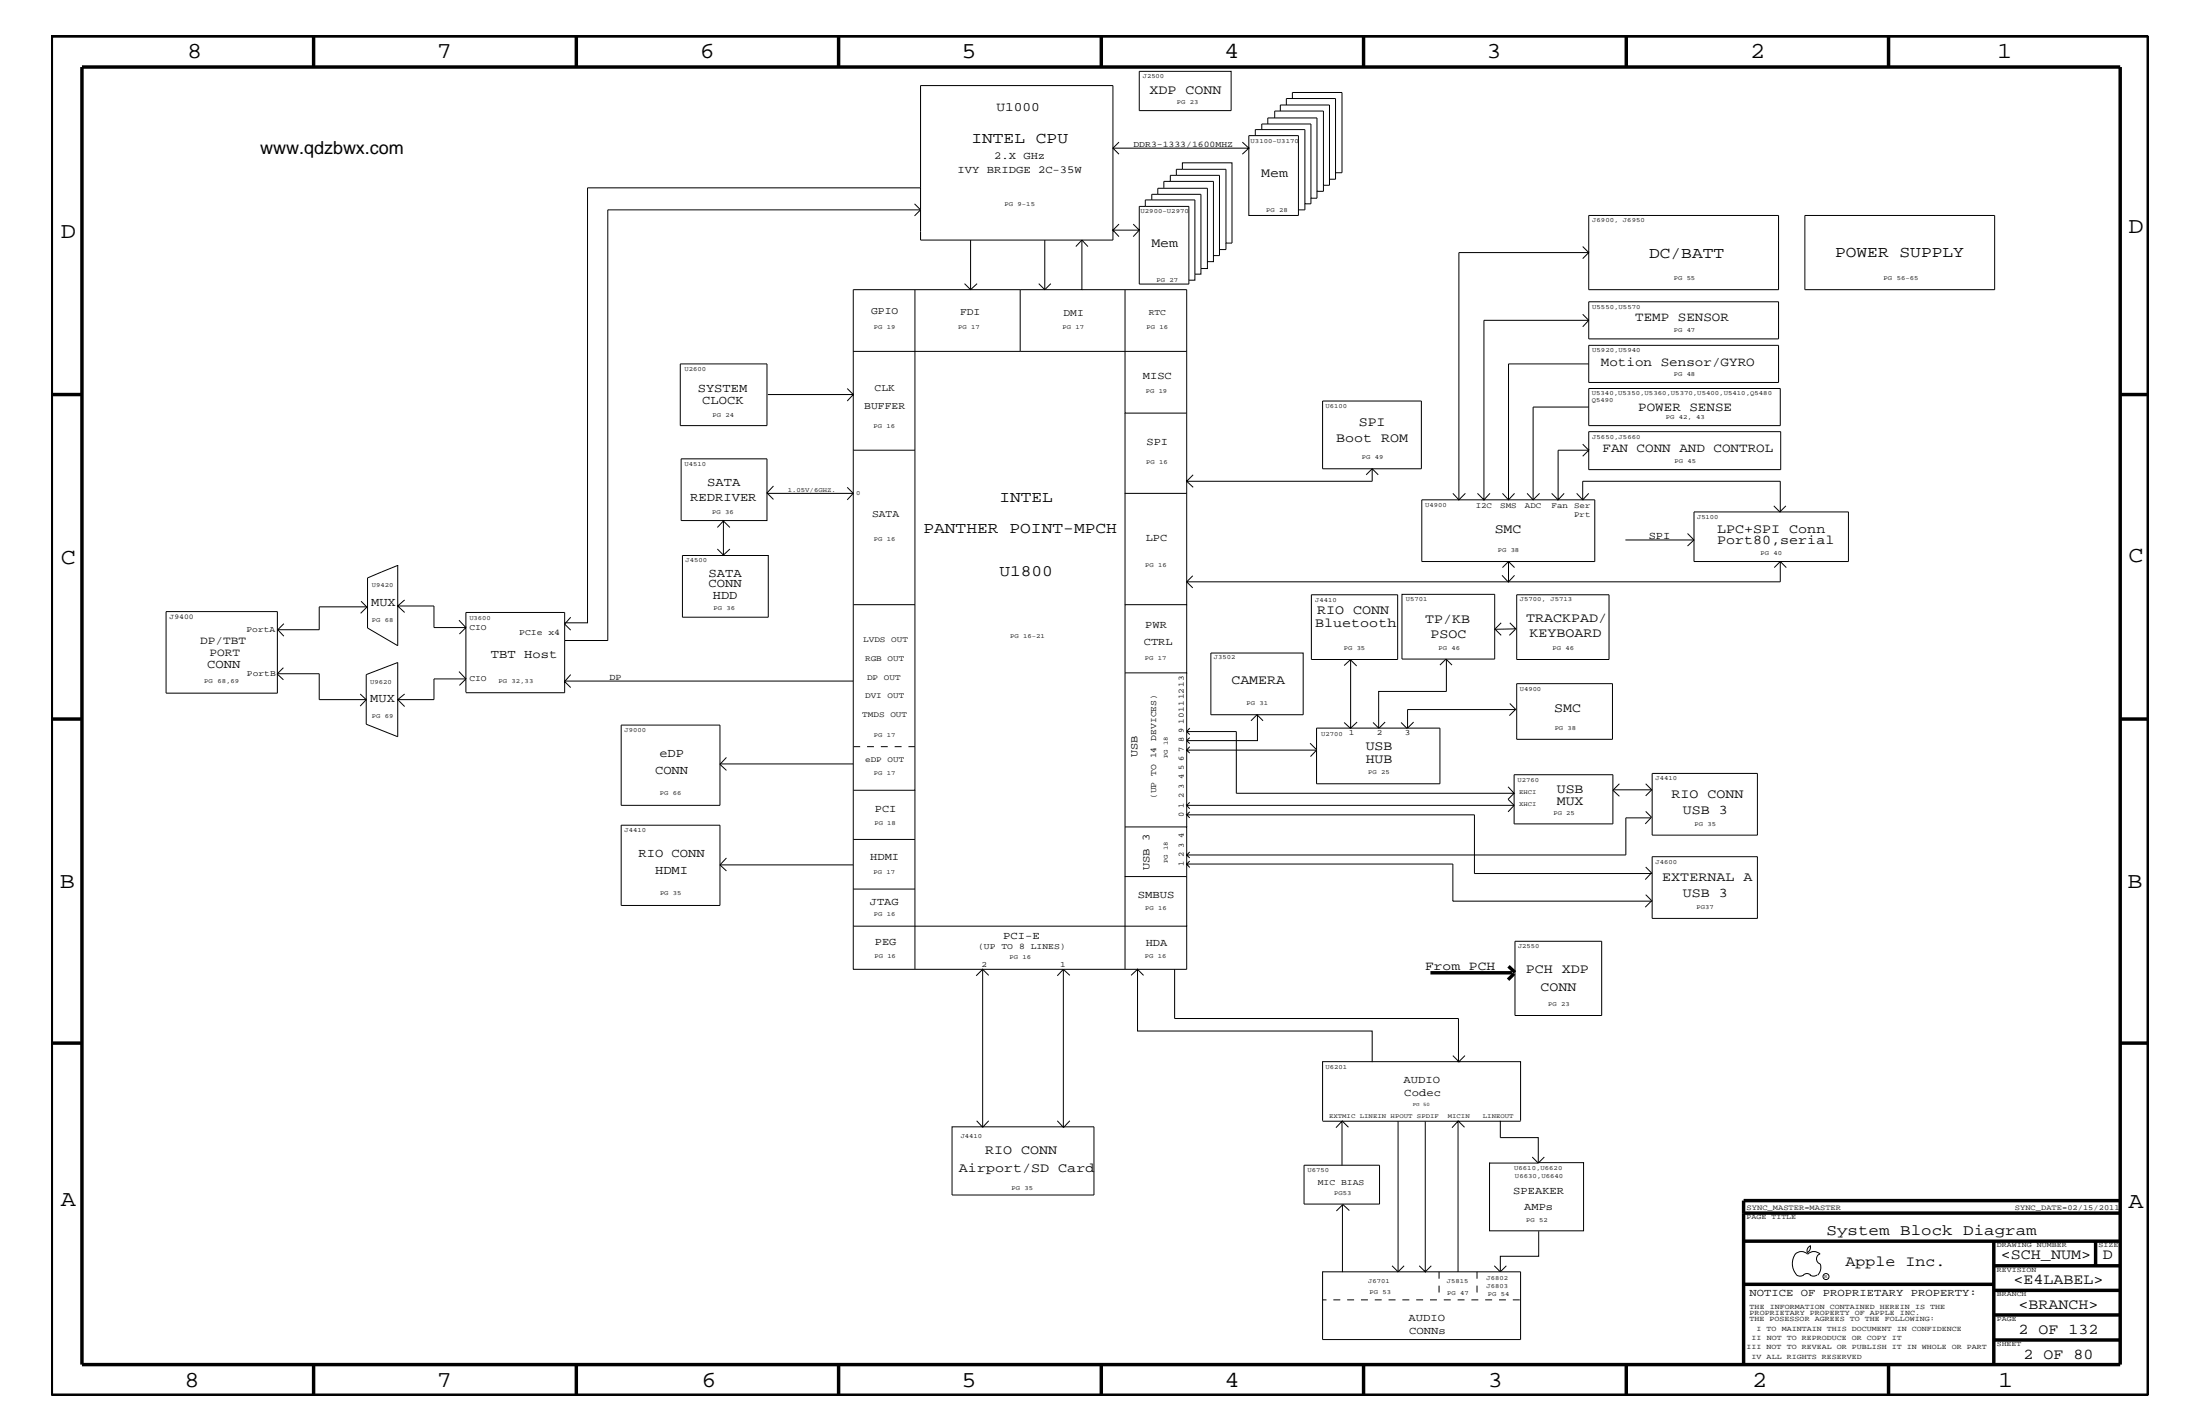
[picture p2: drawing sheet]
<svg xmlns="http://www.w3.org/2000/svg" width="432mm" height="279mm" viewBox="0 0 432 279" stroke-linecap="round" stroke-linejoin="round" font-family="sans-serif">
<g fill="none" stroke="#000" stroke-width=".68" stroke-linecap="butt">
<path d="M10.1 7.1h411.5v266.7h-411.5zM16.1 13.2h400v254.5h-400zM61.6 7.1v6.1M113.1 7.1v6.1M164.6 7.1v6.1M216.2 7.1v6.1M267.6 7.1v6.1M319.2 7.1v6.1M370.7 7.1v6.1M10.1 77.4h6M416.1 77.4h5.5M10.1 141.1h6"/>
<path d="M416.1 141.1h5.5M280.8 190.9h16M296.1 189.6l1.2 1.2M297.2 191l-1.2 1.2M10.1 204.7h6M416.1 204.7h5.5M342.2 238h73.9M416.1 235.6h-73.9v32.1M342.2 243.5h73.9M342.2 252h49.1M391.3 248.4h24.8M391.3 243.5v24.2"/>
<path d="M391.3 258h24.8M391.3 253.2h24.8M411.3 243.5v4.9M61.6 267.7v6.1M113.1 267.7v6.1M164.6 267.7v6.1M216.2 268v5.8M267.6 267.7v6.1M319.2 267.7v6.1M370.7 267.7v6.1M391.3 262.9h24.8"/>
</g>
<g fill="none" stroke="#000" stroke-width=".2">
<path d="M223.6 14h18v7.7h-18zM253.7 19.3v-1.2h9.7v15.8h-1.3M179.5 40l1.2 1.2M218.4 29.1v16.1M219.6 27.9l-1.2 1.2 1.2 1.2M226.1 39.2v-1.1h9.6v14.6M227.2 38.1v-1.2h9.8v15.8h-1.3M228.4 36.9v-1.3h1.3v-1.2h9.7v14.6h1.2v-1.3M229.7 35.6h8.5v14.6h1.2v-1.2M232.1 33.2v-1.3h9.7v15.8h-1.2v-14.5h-9.7v1.2M243.8 30.3l1.3-1.2h-26.7v-12.3h-37.7v20.1M243.8 27.9l1.3 1.2v-2.5h9.7v15.7h-9.7v-13.2"/>
<path d="M246.4 26.6v-1.2h9.7v14.6h1.2v-1.1M247.7 25.4v-1.1h9.6v14.6h1.2v-1.4M248.8 24.3v-1.2h9.7v14.4h1.3v-1.1M251.3 21.8v-1.2h9.6v15.8h-1.1v-14.6h-9.6v1.3M252.5 20.6v-1.3h9.6v15.9h-1.2M256.1 40v1.2h-1.3M179.6 56.8v98.3h-12.1M179.6 56.8h-12.1v20.6M180.7 41.2v-4.3h-65.4v85.3h-4.5M180.7 41.2v5.9h37.7v-1.9l1.2 1.2M180.7 41.2h-61.4v84.5h-8.5M180.7 41.2l-1.2 1.2"/>
<path d="M189.3 55.7l1.2 1.1M190.5 56.8h9.7M190.5 47.1v9.7M191.8 55.7l-1.3 1.1h-10.9M200.2 56.8v12.1M203.9 55.7l1.2 1.1M205.1 47.1v9.7M206.2 55.7l-1.1 1.1h-4.9M212.3 47.1v9.7h-7.2M212.3 56.8h20.6v24.3M212.3 47.1l1.2 1.3M212.3 47.1l-1.1 1.3"/>
<path d="M219.6 44l-1.2 1.2h5.2M220.8 56.8v24.3h12.1M222.4 44l1.2 1.2v-4.7h9.7v15.2h-9.7v-10.5M223.6 45.2l-1.2 1.2M224.8 40.5v-1.3h9.7v14.6M234.5 53.8v1.2h-1.2M235.7 52.7v1.1h-1.2M238.2 50.2v1.1h-1.2M310.6 48.4l1.2 1.2M311.8 49.6v-7.3h37.3v14.5h-37.3v-7.2l-1.2 1.1M311.8 49.6h-25.5v48.5h5M354.2 42.3h37.3v14.5h-37.3z"/>
<path d="M133.5 71.4h17v12.1h-17zM150.7 77.4h16.8M166.3 78.7l1.2-1.3v10.9M166.3 76.2l1.2 1.2M167.5 68.9h65.4M259.6 78.7h19.4v13.3h-19.4zM310.6 61.7l1.2 1.2M311.8 62.9v3.6h37.3v-7.3h-37.3v3.7l-1.2 1.2M311.8 79.9h-10.9v18.2h-4.8M311.8 62.9h-20.5v35.2l-1.3-1.3M311.8 67.8h37.3v7.2h-37.3zM311.8 76.2h37.6v7.3h-37.6z"/>
<path d="M311.8 71.4h-15.7v26.7M133.7 90h16.8v12.1h-16.8zM150.6 96.7l-.1 .1h17M151.8 95.4l-1.3 1.3 1.3 1.3M166.3 95.6l1.2 1.2v21.8M167.5 88.3v8.5M167.5 96.8l-1.2 1.3M167.5 88.3h12.1M167.6 96.7l-.1 .1M220.8 81.1v15.7h12.1M220.8 96.8v21.8M232.9 81.1v13.3l1.3-1.2"/>
<path d="M232.9 94.4v19.8M232.9 94.4l1.3 1.2M268.1 93.2l1.2-1.2 1.2 1.2M269.3 92v2.4h-36.4M285.2 96.8l1.1 1.3 1.3-1.3M286.3 98.1h-7.2v12.1h17M292.4 96.8l-1.1 1.3h4.8M294.9 96.8l1.2 1.3 1.2-1.3M299.7 96.8l1.2 1.3M300.9 98.1h4.9M302.2 96.8l-1.3 1.3M304.5 96.8l1.3 1.3"/>
<path d="M305.8 98.1h4.8v-3.7h38.8v6h-16.9v9.8h16.9l-1.2 1.2M309.5 96.8l1.1 1.3M310.6 98.1h2.4v12.1h-16.9l1.2 1.2M310.6 87.2l1.2 1.1M311.8 88.3v-3.6h37.7v7.4h-37.7v-3.8l-1.2 1.2M311.8 88.3h-6v9.8l1.2-1.3M311.8 96.8l-1.2 1.3M348.1 99.3l1.2 1.1 1.2-1.1M70.9 118l1.2 1.2M72 119.1h-9.3v4.5h-8.2l1.2 1.2M72.1 119.1l-1.3 1.2M78.1 110.9l-6 2.5v9.8l6 3.5v-7.8l1.3 1.3"/>
<path d="M78.1 110.9v8l1.3-1.2M78.1 118.9h7.1v4.2h6.2M133.9 109h16.9v12.1h-16.9zM140.8 107.7l1.2 1.2 1.3-1.2M142 102.2l-1.2 1.3M143.3 103.5l-1.3-1.3v6.7M167.5 118.6v71.6M167.5 118.6h12.1M232.9 114.2v4.4h-12.1v13.4M232.9 118.6v13.4h-12.1M234.1 113l-1.2 1.2 1.2 1.1M257.4 116.7h16.9v12.7h-16.9z"/>
<path d="M275.2 116.6h18.2v12.7h-18.2zM294.8 112.9l1.2 1.3M296.1 110.2v4l1.2-1.3M296.1 110.2l-1.2 1.2M297.7 116.7h18.1v12.7h-18.1zM319 105.9h13.3M331.2 104.7l1.3 1.2-1.3 1.2M349.4 100.4h13.4v9.8h-13.4l1.2 1.2M349.4 110.2v4h-116.5M54.4 132.2l1.2 1.2M55.6 131l-1.2 1.2v3.8h-21.8v-16h21.8v12.2h8.3v5.1h9.2l-1.2 1.2M55.7 122.4l-1.2 1.2"/>
<path d="M70.7 136.2l1.3 1.2M79.4 136.2l-1.3 1.1 1.3 1.3M90.1 131.8l1.3 1.4M90.1 121.7l1.3 1.4M90.2 134.5l1.2-1.3v2.6M90.2 124.4l1.2-1.3v10.1M91.4 133.2h-6.2v4.1h-7.1v7.3l-6.2-2.5v-9.7l6.2-2.4v7.3M91.4 123.1v-2.9h19.4v13.5l1.2-1.3M110.7 133.6h56.8M112 134.9l-1.2-1.2v2.2h-19.4M112 121.1l-1.2 1.4 1.2 1.1M220.8 132v40"/>
<path d="M232.9 132v13.3l.6 .6M263.8 130.6l1.3-1.2v13.5h-6.7v10.9h24.2v-10.9h-6.3M265 129.4l1.3 1.3M282.6 130.5l1.2-1.2 1.2 1.2M283.9 129.3v6.4h-13.3v7.2h5.7M293.5 123.5l1.1 1.2M294.6 122.2l-1.1 1.2M296.3 122.2l1.2 1.2-4.2 .1M296.3 138l1.2 1.2h-21.2v3.7M297.4 139.2l-1.2 1.2M297.4 123.5l-1.2 1.2M297.7 134.1h18.8v11h-18.8z"/>
<path d="M121.9 142.3h19.4v15.7h-19.4zM141.3 149.9h26.2M142.6 148.6l-1.3 1.4 1.3 1.2M179.6 155.1v35.1M232.9 147.2h25.5l-1.2 1.2M233 143.5h9.7v12.1h54.5l-1.2-1.2M233.5 142.9l-.6 .6 .6 .6M233.5 159.3l-.6 .6v2.3M233.5 157.4l-.6 .6v1.9M233.5 147.8l-.6-.6v10.8M233.5 144.7l-.6 .6v1.9M233.5 146.5l-.6 .7"/>
<path d="M245.5 141.4l1.2-1.2 1.2 1.2M246.8 140.2h-9.1v-12.1h18.1v12.1h-9v5.1h-13.8M257.1 145.8l1.2 1.2M263.8 141.8l1.3 1.1M266.4 141.7l-1.3 1.2h5.5l-1.1-1.1M271.9 141.7l-1.2 1.2M275 141.8l1.2 1.1M277.5 141.7l-1.2 1.2M297.2 155.6v2.4l-1.2 1.3M297.2 158h-64.3l.6 .7M316.6 155l1.2 1.2M316.6 155v-3h-19.4v3.6l-1.2 1.2 1.2 1.2"/>
<path d="M316.6 155h7.7M317.8 153.8l-1.2 1.3v6.6h-19.4v-3.7M323 153.8l1.2 1.2-1.2 1.2M323 159.2l1.2 1.2M324.3 151.8h20.6v12.1h-20.6zM121.9 161.9h19.4v15.8h-19.4zM141.3 169.7h26.2M141.3 169.7l1.3 1.2M142.6 168.3l-1.3 1.4M167.5 164.7h12.1M167.5 174.4h12.1M220.8 162.2h12.1v5.6"/>
<path d="M232.9 172h-12.1v18.2M232.9 172v9.7M232.9 169.5h52.3v7.3M233.5 170.2l-.6-.7v2.5M233.5 168.3l-.6-.5v1.7M233.5 160.5l-.6-.6h56.5v11.5h34.9M233.5 168.9l-.6 .6M233.5 167.2l-.6 .6M285.2 176.8h39.1v3.4h20.6v-12.1h-20.6v8.7M285.2 176.7v.1M323 170.1l1.2 1.2M323 175.5l1.2 1.2"/>
<path d="M324 160.5h-4.9v7.3h-86.2M324.1 176.8l-1.2 1.2M324.1 171.3l-1.2 1.3M324.1 160.4l-1.2 1.3M167.5 181.7h65.4v8.5h-65.4M167.6 190.1l-.1 .1M193 190.1l-.1 31.1M194.1 191.4l-1.2-1.2-1.3 1.3M208.7 190.2v31M208.7 190.2l-1.2 1.3M208.7 190.2l1.3 1.2M223.3 190.2l-1.3 1.2"/>
<path d="M224.5 191.4l-1.2-1.2v12.1h46v6.1M230.5 190.2v9.6h55.8v8.6M297.3 184.7h17.1v14.5h-17.1zM191.7 219.9l1.2 1.3M194.1 219.9l-1.2 1.3M207.5 219.9l1.2 1.3 1.3-1.3M259.6 220h3.9l1.2 1.2M263.5 220h22.8M274.4 220v29.5h5.3M279.7 220v29.5l-1.1-1.1M285.2 207.1l1.1 1.2h-26.7v11.6M287.5 207.1l-1.2 1.2h12.2v11.6"/>
<path d="M294.5 220h-8.2l1.1 1.2M298.5 220h-4v3.2h7.4v4.9h8.9v13.4h-18.4v-13.3h9.5M186.9 221.1h27.8v13.4h-27.8zM255.9 228.6h14.9v7.6h-14.9zM262.2 221.3l1.2-1.3v8.6M263.5 236.4v13.1h10.9M263.5 236.4l-1.2 1.2M263.5 236.3v.1M263.6 236.3l1.2 1.2M285 221.3l1.2-1.3v29.5M292.4 228.1v.1M300.7 227l1.2 1.2"/>
<path d="M303.1 227l-1.2 1.2M259.6 249.5v13.3h38.9v-13.3h-18.8M259.6 249.5h3.9M259.7 249.5h-.1M273.2 248.4l1.2 1.1M275.6 248.4l-1.2 1.1M280.9 248.4l-1.2 1.1M293.3 248.4l1.2 1.1M295.7 248.4l-1.2 1.1M302 241.6v4.9h-7.5v3M352.3 246.1a1.69 1.69 0 0 1 2.5 0M352.4 246a3.3 3.3 0 0 0 .2 4.1"/>
<path d="M352.6 250.2l.7 .2 .7-.2M354 250.2l.7-.3 .7 .3M354.8 246.1a1.69 1.69 0 0 1 2.4 0M355.2 250.2l.7 .2 .7-.2M355.3 244.4v.3a1.18 1.18 0 0 1-.6 1.1M355.4 244.4a.99 .99 0 0 0-.6 1.4M357.2 246a1.04 1.04 0 0 0-.7 1 1.04 1.04 0 0 0 .7 1M357.3 248l.1 .7a2.11 2.11 0 0 1-.6 1.5"/>
<circle cx="358.4" cy="250.5" r=".59"/>
</g>
<path d="M167.5 146.5h12.1M282.4 249.5v5.3M289.9 249.5v5.3M298.3 255h-38.7" fill="none" stroke="#000" stroke-width=".2" stroke-dasharray="1.4 1.4" stroke-linecap="butt"/>
<g font-size="4.5">
<text x="36.7" y="11.5">8</text>
<text x="85.8" y="11.5">7</text>
<text x="137.3" y="11.5">6</text>
<text x="188.7" y="11.5">5</text>
<text x="240.3" y="11.5">4</text>
<text x="291.8" y="11.5">3</text>
<text x="343.5" y="11.5">2</text>
<text x="392" y="11.5">1</text>
<text x="11.9" y="46.8">D</text>
<text x="417.7" y="45.7">D</text>
<text x="11.9" y="110.6">C</text>
<text x="417.7" y="110.3">C</text>
<text x="11.8" y="174.3">B</text>
<text x="417.6" y="174.2">B</text>
<text x="11.9" y="236.7">A</text>
<text x="417.7" y="237.1">A</text>
<text x="36.2" y="272.1">8</text>
<text x="85.8" y="272.1">7</text>
<text x="137.7" y="272.1">6</text>
<text x="188.7" y="272.1">5</text>
<text x="240.4" y="272.1">4</text>
<text x="292" y="272.1">3</text>
<text x="343.9" y="272.1">2</text>
<text x="392.2" y="272.1">1</text>
</g>
<text font-size="3.5" x="51.1" y="30.3">www.qdzbwx.com</text>
<g font-size="3.1">
<text x="190.7" y="28">INTEL CPU</text>
<text x="323.7" y="50.7">DC/BATT</text>
<text x="360.2" y="50.4">POWER SUPPLY</text>
<text x="196.2" y="98.4">INTEL</text>
<text x="181.2" y="104.5">PANTHER POINT-MPCH</text>
<text x="196.2" y="113">U1800</text>
</g>
<g font-size="3">
<text x="358.5" y="242.3">System Block Diagram</text>
<text x="362.2" y="248.4">Apple Inc.</text>
<text x="392.7" y="247.1">&lt;SCH_NUM&gt;</text>
<text x="395.2" y="252">&lt;E4LABEL&gt;</text>
<text x="412.7" y="247.1">D</text>
<text x="396.2" y="256.8">&lt;BRANCH&gt;</text>
<text x="396.2" y="261.6">2 OF 132</text>
<text x="397.2" y="266.6">2 OF 80</text>
</g>
<g font-size="2.6">
<text x="225.6" y="18.4">XDP CONN</text>
<text x="247.6" y="34.7">Mem</text>
<text x="226" y="48.5">Mem</text>
<text x="266.7" y="83.5">SPI</text>
<text x="262.3" y="86.6">Boot ROM</text>
<text x="293.4" y="104.7">SMC</text>
<text x="337" y="106.7">Port80,serial</text>
<text x="337" y="104.7">LPC+SPI Conn</text>
<text x="258.1" y="123">Bluetooth</text>
<text x="258.5" y="120.5">RIO CONN</text>
<text x="279.7" y="122.3">TP/KB</text>
<text x="280.8" y="125.2">PSOC</text>
<text x="299.6" y="122">TRACKPAD/</text>
<text x="300.2" y="125">KEYBOARD</text>
<text x="241.7" y="134.1">CAMERA</text>
<text x="305.1" y="139.6">SMC</text>
<text x="268.1" y="149.7">HUB</text>
<text x="268.1" y="147.1">USB</text>
<text x="305.6" y="155.6">USB</text>
<text x="305.6" y="157.9">MUX</text>
<text x="328" y="156.6">RIO CONN</text>
<text x="330.3" y="159.7">USB 3</text>
<text x="326.3" y="172.9">EXTERNAL A</text>
<text x="330.3" y="176.1">USB 3</text>
<text x="299.5" y="191">PCH XDP</text>
<text x="302.4" y="194.4">CONN</text>
<text x="193.3" y="226.5">RIO CONN</text>
<text x="188.2" y="229.9">Airport/SD Card</text>
</g>
<g font-size="2.5">
<text x="195.6" y="21.8">U1000</text>
<text x="321" y="63">TEMP SENSOR</text>
<text x="314.2" y="71.7">Motion Sensor/GYRO</text>
<text x="136.9" y="77">SYSTEM</text>
<text x="137.8" y="79.4">CLOCK</text>
<text x="321.5" y="80.5">POWER SENSE</text>
<text x="314.5" y="88.8">FAN CONN AND CONTROL</text>
<text x="138.8" y="95.3">SATA</text>
<text x="135.5" y="98.3">REDRIVER</text>
<text x="139.1" y="113.2">SATA</text>
<text x="72.9" y="119">MUX</text>
<text x="139.1" y="115.2">CONN</text>
<text x="139.9" y="117.5">HDD</text>
<text x="40.7" y="131.1">CONN</text>
<text x="96.4" y="129.1">TBT Host</text>
<text x="72.7" y="137.8">MUX</text>
<text x="129.4" y="148.4">eDP</text>
<text x="128.6" y="151.8">CONN</text>
<text x="125.3" y="168.1">RIO CONN</text>
<text x="128.6" y="171.5">HDMI</text>
<text x="279.7" y="190.3">From PCH</text>
</g>
<g font-size="2.2">
<text x="39.3" y="126.4">DP/TBT</text>
<text x="41.1" y="128.6">PORT</text>
</g>
<g font-size="2.1">
<text x="188" y="34">IVY BRIDGE 2C-35W</text>
<text x="195.2" y="31.2">2.X GHz</text>
<text x="224.3" y="74.4">MISC</text>
<text x="225" y="87.3">SPI</text>
<text x="224.9" y="106.2">LPC</text>
<text x="323.6" y="105.7">SPI</text>
<text x="224.8" y="123.2">PWR</text>
<text x="224.5" y="126.5">CTRL</text>
<text x="223.3" y="148.6" transform="rotate(-90 223.3 148.6)">USB</text>
<text x="171.7" y="159.4">PCI</text>
<text x="170.8" y="168.7">HDMI</text>
<text x="225.6" y="170.8" transform="rotate(-90 225.6 170.8)">USB 3</text>
<text x="170.7" y="177.5">JTAG</text>
<text x="223.3" y="176.1">SMBUS</text>
<text x="171.7" y="185.4">PEG</text>
<text x="196.9" y="184.3">PCI-E</text>
<text x="224.9" y="185.5">HDA</text>
<text x="275.5" y="212.5">AUDIO</text>
<text x="275.6" y="215.1">Codec</text>
<text x="297" y="234.3">SPEAKER</text>
<text x="299.2" y="237.4">AMPs</text>
<text x="343.4" y="254.4">NOTICE OF PROPRIETARY PROPERTY:</text>
<text x="276.5" y="259.2">AUDIO</text>
<text x="276.6" y="261.7">CONNs</text>
</g>
<g font-size="2">
<text x="171" y="61.7">GPIO</text>
<text x="188.4" y="61.8">FDI</text>
<text x="208.7" y="61.9">DMI</text>
<text x="171.7" y="76.7">CLK</text>
<text x="169.6" y="80.2">BUFFER</text>
<text x="171.2" y="101.4">SATA</text>
</g>
<text font-size="1.8" x="119.6" y="133.5">DP</text>
<g font-size="1.7">
<text x="222.5" y="28.8">DDR3-1333/1600MHZ</text>
<text x="225.5" y="61.8">RTC</text>
<text x="48.4" y="124">PortA</text>
<text x="92.1" y="123.6">CIO</text>
<text x="101.9" y="124.7">PCIe x4</text>
<text x="48.5" y="132.7">PortB</text>
<text x="92.1" y="133.5">CIO</text>
<text x="226.9" y="156.8" transform="rotate(-90 226.9 156.8)">(UP TO 14 DEVICES)</text>
<text x="192" y="186.3">(UP TO 8 LINES)</text>
<text x="258.7" y="232.5">MIC BIAS</text>
</g>
<g font-size="1.6">
<text x="289.6" y="99.8">I2C</text>
<text x="294.5" y="99.8">SMS</text>
<text x="299.3" y="99.8">ADC</text>
<text x="304.5" y="99.7">Fan</text>
<text x="308.9" y="99.8">Ser</text>
<text x="308.9" y="101.5">Prt</text>
<text x="169.4" y="126">LVDS OUT</text>
<text x="169.8" y="129.7">RGB OUT</text>
<text x="169.8" y="137">DVI OUT</text>
<text x="170.2" y="133.5">DP OUT</text>
<text x="169.2" y="140.7">TMDS OUT</text>
<text x="232.3" y="143.9" transform="rotate(-90 232.3 143.9)">9</text>
<text x="232.3" y="142" transform="rotate(-90 232.3 142)">10111213</text>
<text x="169.8" y="149.5">eDP OUT</text>
<text x="232.3" y="149.3" transform="rotate(-90 232.3 149.3)">6</text>
<text x="232.3" y="147.5" transform="rotate(-90 232.3 147.5)">7</text>
<text x="232.3" y="145.7" transform="rotate(-90 232.3 145.7)">8</text>
<text x="264.7" y="144.2">1</text>
<text x="270.2" y="144.2">2</text>
<text x="275.7" y="144.2">3</text>
<text x="232.3" y="154.8" transform="rotate(-90 232.3 154.8)">3</text>
<text x="232.3" y="152.9" transform="rotate(-90 232.3 152.9)">4</text>
<text x="232.3" y="151.2" transform="rotate(-90 232.3 151.2)">5</text>
<text x="232.3" y="160.2" transform="rotate(-90 232.3 160.2)">0</text>
<text x="232.3" y="158.4" transform="rotate(-90 232.3 158.4)">1 2</text>
<text x="232.3" y="166.3" transform="rotate(-90 232.3 166.3)">3</text>
<text x="232.3" y="164.5" transform="rotate(-90 232.3 164.5)">4</text>
<text x="232.3" y="170" transform="rotate(-90 232.3 170)">1</text>
<text x="232.3" y="168.1" transform="rotate(-90 232.3 168.1)">2</text>
<text x="192.7" y="189.7">2</text>
<text x="208.1" y="189.7">1</text>
</g>
<g font-size="1.5">
<text x="342.8" y="237.4">SYNC_MASTER=MASTER</text>
<text x="395.5" y="237.4">SYNC_DATE=02/15/2011</text>
</g>
<g font-size="1.4">
<text x="33.3" y="121.4">J9400</text>
<text x="342.8" y="239.2">PAGE TITLE</text>
<text x="391.9" y="244.7">DRAWING NUMBER</text>
<text x="411.9" y="244.7">SIZE</text>
<text x="391.9" y="249.5">REVISION</text>
<text x="343.4" y="256.8">THE INFORMATION CONTAINED HEREIN IS THE</text>
<text x="391.9" y="254.4">BRANCH</text>
<text x="343.4" y="259.3">THE POSESSOR AGREES TO THE FOLLOWING:</text>
<text x="343.4" y="258">PROPRIETARY PROPERTY OF APPLE INC.</text>
<text x="343.8" y="262.9">II NOT TO REPRODUCE OR COPY IT</text>
<text x="344.8" y="261.1">I TO MAINTAIN THIS DOCUMENT IN CONFIDENCE</text>
<text x="391.9" y="259.3">PAGE</text>
<text x="342.8" y="264.7">III NOT TO REVEAL OR PUBLISH IT IN WHOLE OR PART</text>
<text x="343.8" y="266.6">IV ALL RIGHTS RESERVED</text>
<text x="391.9" y="264.1">SHEET</text>
</g>
<g font-size="1.3">
<text x="224.3" y="15.4">J2500</text>
<text x="231" y="20.4">PG 23</text>
<text x="245.4" y="28">U3100-U3170</text>
<text x="197.1" y="40.3">PG 9-15</text>
<text x="223.9" y="41.9">U2900-U2970</text>
<text x="248.5" y="41.5">PG 28</text>
<text x="312.5" y="43.6">J6900, J6950</text>
<text x="227" y="55.3">PG 27</text>
<text x="328.5" y="54.9">PG 55</text>
<text x="369.7" y="54.9">PG 56-65</text>
<text x="171.5" y="64.5">PG 19</text>
<text x="188" y="64.6">PG 17</text>
<text x="208.5" y="64.6">PG 17</text>
<text x="225" y="64.6">PG 16</text>
<text x="312.5" y="60.6">U5550,U5570</text>
<text x="328.5" y="65.2">PG 47</text>
<text x="312.5" y="69.1">U5920,U5940</text>
<text x="134.4" y="72.8">U2600</text>
<text x="224.9" y="77.2">PG 19</text>
<text x="312.4" y="77.6">U5340,U5350,U5360,U5370,U5400,U5410,Q5480</text>
<text x="328.5" y="73.9">PG 48</text>
<text x="139.9" y="81.8">PG 24</text>
<text x="171.5" y="83.9">PG 16</text>
<text x="260.2" y="80">U6100</text>
<text x="312.4" y="78.9">Q5490</text>
<text x="326.9" y="82.2">PG 42, 43</text>
<text x="312.5" y="86">J5650,J5660</text>
<text x="134.4" y="91.5">U4510</text>
<text x="225" y="91">PG 16</text>
<text x="267.3" y="90.1">PG 49</text>
<text x="328.7" y="90.8">PG 45</text>
<text x="139.8" y="100.8">PG 36</text>
<text x="154.6" y="96.5">1.05V/6GHZ.</text>
<text x="168.1" y="97.1">0</text>
<text x="279.7" y="99.4">U4900</text>
<text x="333.1" y="101.8">J5100</text>
<text x="171.5" y="106.1">PG 16</text>
<text x="134.5" y="110.3">J4500</text>
<text x="224.8" y="111.2">PG 16</text>
<text x="294" y="108.2">PG 38</text>
<text x="345.5" y="108.9">PG 40</text>
<text x="73" y="115.1">U9420</text>
<text x="140" y="119.7">PG 36</text>
<text x="258.1" y="118.1">J4410</text>
<text x="275.9" y="117.9">U5701</text>
<text x="298.3" y="118">J5700, J5713</text>
<text x="73" y="122.1">PG 68</text>
<text x="92.1" y="121.6">U3600</text>
<text x="198.2" y="125.3">PG 16-21</text>
<text x="224.7" y="129.5">PG 17</text>
<text x="238.3" y="129.4">J3502</text>
<text x="263.7" y="127.5">PG 35</text>
<text x="282.4" y="127.5">PG 46</text>
<text x="304.7" y="127.5">PG 46</text>
<text x="40.1" y="134.1">PG 68,69</text>
<text x="72.6" y="134.2">U9620</text>
<text x="97.8" y="134">PG 32,33</text>
<text x="298.3" y="135.5">U4900</text>
<text x="73" y="140.9">PG 69</text>
<text x="122.6" y="143.5">J9000</text>
<text x="244.7" y="138.4">PG 31</text>
<text x="305.1" y="143.2">PG 38</text>
<text x="171.5" y="144.6">PG 17</text>
<text x="229.2" y="148.7" transform="rotate(-90 229.2 148.7)">PG 18</text>
<text x="259.3" y="144.4">U2700</text>
<text x="129.5" y="156">PG 66</text>
<text x="171.5" y="152.1">PG 17</text>
<text x="268.6" y="151.9">PG 25</text>
<text x="297.9" y="153.4">U2760</text>
<text x="298.2" y="155.7">EHCI</text>
<text x="325" y="153.1">J4410</text>
<text x="171.6" y="161.9">PG 18</text>
<text x="298.2" y="158.2">XHCI</text>
<text x="304.9" y="159.9">PG 25</text>
<text x="332.6" y="162">PG 35</text>
<text x="122.6" y="163.2">J4410</text>
<text x="171.5" y="171.5">PG 17</text>
<text x="229.2" y="169.4" transform="rotate(-90 229.2 169.4)">PG 18</text>
<text x="325" y="169.4">J4600</text>
<text x="129.5" y="175.6">PG 35</text>
<text x="171.5" y="179.7">PG 16</text>
<text x="224.8" y="178.5">PG 16</text>
<text x="333" y="178.3">PG37</text>
<text x="171.6" y="187.9">PG 16</text>
<text x="198.1" y="188.1">PG 16</text>
<text x="224.7" y="188">PG 16</text>
<text x="297.9" y="186">J2550</text>
<text x="303.9" y="197.4">PG 23</text>
<text x="260.2" y="209.7">U6201</text>
<text x="260.9" y="219.4">EXTMIC LINEIN HPOUT SPDIF</text>
<text x="284.2" y="219.4">MICIN</text>
<text x="291.1" y="219.4">LINEOUT</text>
<text x="188.6" y="223.2">J4410</text>
<text x="198.5" y="233.5">PG 35</text>
<text x="256.6" y="229.9">U6750</text>
<text x="297.2" y="229.5">U6610,U6620</text>
<text x="297.3" y="231.1">U6630,U6640</text>
<text x="261.9" y="234.4">PG53</text>
<text x="299.6" y="239.7">PG 52</text>
<text x="268.6" y="251.7">J6701</text>
<text x="284" y="251.7">J5815</text>
<text x="291.8" y="251.1">J6802</text>
<text x="268.8" y="253.9">PG 53</text>
<text x="284.1" y="254">PG 47</text>
<text x="291.8" y="252.7">J6803</text>
<text x="292" y="254.3">PG 54</text>
</g>
<g font-size="1">
<text x="277.3" y="217">PG 50</text>
<text x="358.1" y="250.7">R</text>
</g>
</svg>
